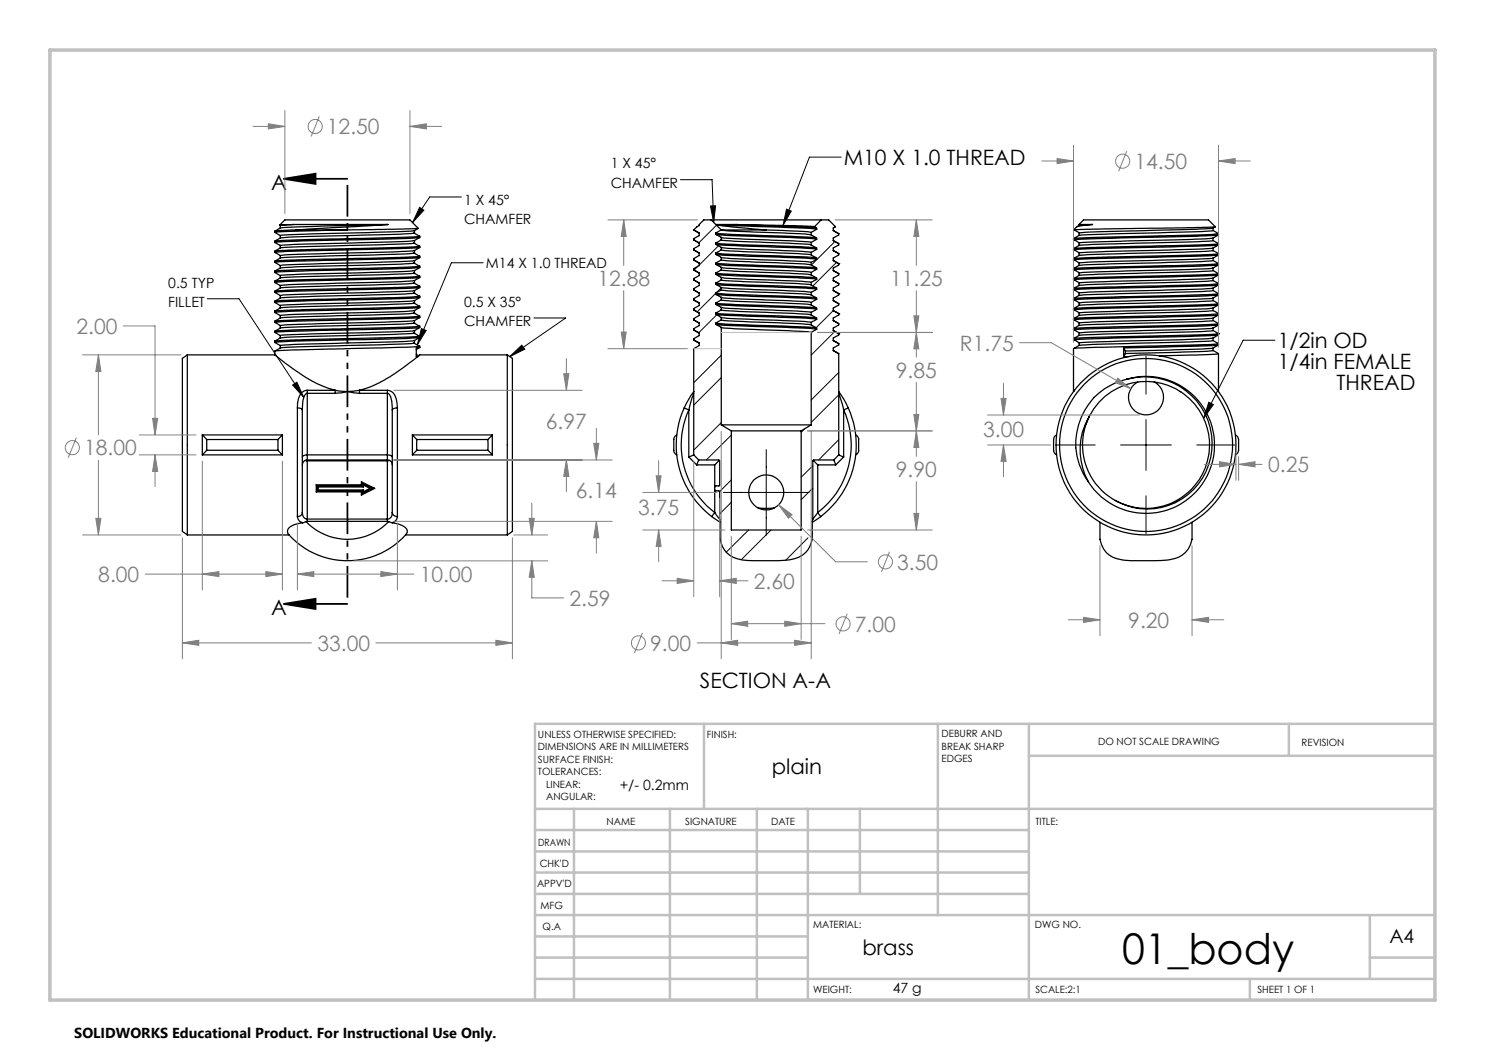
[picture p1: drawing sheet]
<svg xmlns="http://www.w3.org/2000/svg" width="297mm" height="210mm" viewBox="0 0 297 210" stroke-linecap="round" stroke-linejoin="round" font-family="sans-serif">
<g fill="none" stroke="#000" stroke-width=".25">
<path d="M55 50.5l1.1 .6M55 54.2v.3l1.1 .6M55 56.5l1.1 .6M55 54.5l7-.4 17.4-.3 4.6-.3-1.1 .6-1.1 .1-24.7 .8-1 .1v.5M56.1 47.6l-1.1 .6M56.1 49.6l-1.1 .6v.3M56.1 51.6l-1.1 .6v.3l1.1 .6M56.1 53.6l-1.1 .6M56.1 55.6l-1.1 .6v.3M56.1 57.6l-1.1 .6v.3l1.1 .6M56.1 59.6l-1.1 .6M56.1 45.6l-1.1 .6v.3l1.1 .6"/>
<path d="M56.1 47.1v.5M56.1 49.1v.5M56.1 51.1v.5M56.1 53.1v.5M56.1 57.1v.5M56.1 59.1v.5M56.1 45.1v.5M56.1 45.1l-.2-.1 1.1-1h25l1.6 1.7M58.8 44.9h18.8M58.8 44.9l-2.8 .1M58.8 44.9l-2.7 .2M59.2 46h10.3"/>
<path d="M59.2 46l-4.2 .2M69.5 46l-11.4 .3-3.1 .2M77.6 44.9l-18.4 1.1M77.6 44.9l-13.2 .3-8.3 .4M82.7 48.6l1.3 .6-4.4 .3-21.7 .5-2.9 .2M82.7 50.5l1.1 .7M82.7 52.6l1.3 .7-5.8 .2-18.9 .5-4.3 .2M82.7 54.6l1.1 .6M82.7 56.6l1.3 .6-1.5 .2-23.8 .6-3.7 .2M82.7 58.6l1.1 .6M82.7 46.6l1.3 .7-16.5 .5a126.7 126.7 0 0 0-12.5 .5v.2l1.1 .6M82.9 46.6l-8.4 .4a278.9 278.9 0 0 0-18.4 .6"/>
<path d="M82.9 48.6l-1.9 .2-21.7 .6-3.2 .2M82.9 50.6l-1.9 .2-21.7 .6-3.2 .2M82.9 52.6l-8.4 .4a278.9 278.9 0 0 0-18.4 .6M82.9 54.6l-5.3 .3-17.2 .4-4.3 .3M82.9 56.6l-1.9 .2-21.7 .6-3.2 .2M82.9 58.6l-1.9 .2-18.1 .5-6.8 .3M82.9 48.1v.5M82.9 50.1v.5M82.9 52.1v.5M82.9 54.1v.5M82.9 56.1v.5M82.9 58.1v.5"/>
<path d="M82.9 46.1v.5M83.6 45.7l-.2 .1a3 3 0 0 1-2.3 .5l-18.6 .5-6.4 .3M83.6 45.7l-14.1 .3M83.7 55.2h.3l-4.3 .3-21.7 .5-3 .2M83.9 47.5l-11.5 .4a238.9 238.9 0 0 0-17.4 .6M83.9 49.5l-4.5 .2-21.3 .6-3.1 .2M83.9 51.5l-4.5 .2-21.3 .6-3.1 .2M83.9 55.5l-4.5 .2-21.3 .6-3.1 .2M83.9 57.5l-4.5 .2-21.3 .6-3.1 .2M84 47.5l-1.1 .6-1.1 .2-23 .6-2.7 .2M84 49.5a3.5 3.5 0 0 1-2.9 .8l-22.3 .6-2.7 .2M84 51.5a3.5 3.5 0 0 1-2.9 .8l-17.1 .4-7.9 .4"/>
<path d="M84 55.5a3.5 3.5 0 0 1-2.9 .8l-22.3 .6-2.7 .2M84 57.5a3.5 3.5 0 0 1-2.9 .8l-17.1 .4-7.9 .4M84 51.5v-.3l-4.2 .3-13.3 .3a94.9 94.9 0 0 0-11.5 .4M84 59.5v-.3l-3.4 .3-17.4 .4-8.2 .3M84 47.2v.3M84 49.2v.3M84 53.2v.3M84 55.2v.3M84 57.2v.3M138.7 50l1.2 .7M138.7 52l1.1 .6v.5l-1.1 .6v.3M138.7 56l1.1 .6v.5l-1.1 .6v.3l1.1 .6v.5l-1.1 .7v.2"/>
<path d="M138.7 48l1.1 .6v.5l-1.1 .6v.3M138.7 60l1.1 .6v.5l-1.1 .6v.3M138.7 54l1.1 .6v.5l-1.1 .6v.3M138.7 50l1.1 .6v.5l-1.1 .6v.3M138.7 46l1.1 .6v.5l-1.1 .6v.3M138.7 54h.2M138.7 48h.2M138.7 46h.2M138.7 56h.2M138.7 60h.2M138.7 52h.2M138.8 46l1.1 .6"/>
<path d="M138.8 56l1.1 .6M138.8 58l1.1 .7M138.8 54l1.1 .6M138.8 52l1.1 .7M138.8 48l1.1 .6M142.2 44h22.1M142.2 44h-1.4l-1 .9v.2l-1.1 .9M142.2 44l2.1 2M143.2 46.6v.3l1.1 .6M143.2 48.6v.3l1.1 .6M143.2 50.6v.3l1.1 .6M143.2 52.6v.3l1.1 .6"/>
<path d="M143.2 54.6v.2l1.1 .7M143.2 56.6v.3l1.1 .6M143.2 58.6v.3l1.1 .6M143.2 58.6l2.1 .2 16.7 .6 1.3 .2M143.2 56.6l2.1 .2 15.9 .6 2.1 .2M143.2 54.6l1.3 .2 15.9 .5 2.9 .3M143.2 52.6l2.9 .3 12.2 .4 5 .3M143.2 50.6l2.1 .2 16.7 .6 1.3 .2M143.2 48.6l1.3 .2 15.9 .5 2.9 .3M143.2 46.6l2.9 .3 12.2 .4 5 .3M143.2 58.9l18 .7 2.1 .3M143.2 56.9l18 .7 2.1 .2"/>
<path d="M143.2 54.9l3.9 .3 12.3 .4 3.9 .3M143.2 52.9l18 .7 2.1 .3M143.2 50.9l18 .7 2.1 .2M143.2 48.9l5 .3 12.2 .4 2.9 .3M143.2 46.9l15.1 .6 5 .4M143.3 44.9h3.8M143.3 44.9l3.1 .5 6.8 .6M143.3 44.9l17.9 .7 2.1 .3M144.3 46h8.9M144.3 46l-1.1 .6M144.3 48l-1.1 .6M144.3 50l-1.1 .6"/>
<path d="M144.3 52l-1.1 .6M144.3 54l-1.1 .6M144.3 56l-1.1 .6M144.3 58l-1.1 .6M144.3 60l-1.1 .6M144.3 46l1.8 .2 14.9 .6 1.2 .2M144.3 48l2.6 .3 10.9 .3 4.4 .4M144.3 47.5l4.4 .3 10 .4 3.5 .3M144.3 50l1.2 .2 14.1 .5 2.6 .3M144.3 49.5l1.2 .2 14.9 .6 1.8 .2M144.3 52l1.8 .2 14.9 .6 1.2 .2M144.3 51.5l1.8 .2 14.9 .6 1.2 .2"/>
<path d="M144.3 54l2.6 .2 14.1 .6 1.2 .2M144.3 53.5l3.4 .3 11 .4 3.5 .3M144.3 60l1.8 .2 14.9 .6 1.2 .2M144.3 59.5l2.6 .3 10.9 .3 4.4 .4M144.3 58l1.8 .2 14.9 .6 1.2 .2M144.3 57.5l1.8 .2 14.9 .6 1.2 .2M144.3 56l4.4 .3 10.9 .4 2.6 .3M144.3 55.5l1.2 .2 14.9 .6 1.8 .2M144.3 47.5v.5M144.3 49.5v.5M144.3 51.5v.5M144.3 53.5v.5"/>
<path d="M144.3 55.5v.5M144.3 57.5v.5M144.3 59.5v.5M147.1 44.9l12 .2 3.8 .3M147.1 44.9l14.1 .5 2.1 .2M153.2 46l7.8 .3 1.2 .2M162.2 59l1.1 .6v.3M162.2 57l1.1 .6v.2M162.2 55l1.1 .6v.3M162.2 53l1.1 .6v.3M162.2 51l1.1 .6v.2M162.2 49l1.1 .6v.3"/>
<path d="M162.2 47l1.1 .6v.3M162.2 46.5v.5M162.2 48.5v.5M162.2 50.5v.5M162.2 52.5v.5M162.2 54.5v.5M162.2 56.5v.5M162.2 58.5v.5M162.9 45.4l.4 .2v.3M163.3 59.9l-1.1 .6M163.3 57.8l-1.1 .7M163.3 55.9l-1.1 .6"/>
<path d="M163.3 53.9l-1.1 .6M163.3 51.8l-1.1 .7M163.3 49.9l-1.1 .6M163.3 47.9l-1.1 .6M163.3 45.9l-1.1 .6M164.3 44h1.4l1.4 1.4-.4 .2v.5M164.3 44l-1.4 1.4M166.7 54.1l1 .6M166.7 50.1l1 .6M166.7 48.1l1 .6M166.7 46.1l1 .6M166.7 52.1l1 .6"/>
<path d="M166.7 56.1l1 .6M166.7 58.1l1 .6M166.7 48.1l1 .6v.3l-1 .6v.5M167.7 54.7h.1M167.7 50.7h.1M167.7 46.7h.1M167.7 46.7v.3l-1 .6v.5M167.7 50.7v.3l-1 .6v.5M167.7 52.7v.3l-1 .6v.5M167.7 54.7v.3l-1 .6v.5M167.7 56.7v.3l-1 .6v.5M167.7 58.7v.3l-1 .6v.5"/>
<path d="M167.7 52.7h.1M167.7 58.7h.1M214.8 47.9l1.1 .7M214.8 49.9l1.1 .7M214.8 52l1.1 .6M214.8 53.9l1.1 .7M214.8 55.9l1.1 .7M214.8 58l1.1 .6M214.8 60l1.1 .6M214.8 46l1.1 .6M215.8 46.6v.5l-1.1 .6M215.8 48.6v.5l-1.1 .6"/>
<path d="M215.8 50.6v.5l-1.1 .6M215.8 52.6v.5l-1.1 .6M215.8 54.6v.5l-1.1 .6M215.8 56.6v.5l-1.1 .6M215.8 58.6v.5l-1.1 .6M215.8 44.9h2.7M215.8 44.9l.9-.9h25l1.4 1.4M215.8 44.9v.2l-.4 .3M218.5 44.9l-3.2 .5-.6 .6 28.4-.6M218.5 44.9l-2.7 .2M242.6 48.1l1.1 .6M242.6 50.1l1.1 .6"/>
<path d="M242.6 52.1l1.1 .6M242.6 54.1l1.1 .6M242.6 56.1l1.1 .6M242.6 58.1l1.1 .6M242.6 46.1l1.1 .6M242.6 47.6v.5M242.6 49.6v.5M242.6 51.6v.5M242.6 53.6v.5M242.6 55.6v.5M242.6 57.6v.5M242.6 59.6v.5"/>
<path d="M242.6 45.6v.5M242.6 46.1l-2.2 .2-18.1 .5-6.5 .3M242.6 48.1l-3.3 .3-20.8 .5-2.7 .2M242.6 50.1l-6 .3-19.1 .5-1.7 .2M242.6 52.1l-2.2 .2-18.1 .5-6.5 .3M242.6 54.1l-3.3 .3-19.7 .4-3.8 .3M242.6 56.1l-4.7 .3-20.4 .5-1.7 .2M242.6 58.1l-2.2 .2-24.6 .8M242.6 45.6l-3.3 .3-23.4 .7M242.6 47.6l-4.7 .3-22 .7M242.6 49.6l-26.7 1M242.6 53.6l-4.7 .3-22 .7"/>
<path d="M242.6 55.6l-26.7 1M242.6 59.6l-3.3 .3-23.4 .7M243.1 45.4l-.5 .2M243.7 49l-10.9 .4a271.3 271.3 0 0 0-18.1 .6v-.3a166 166 0 0 1 15-.5l10.9-.2 3.1-.3v.3l-1.1 .6M243.7 57l-3.5 .2-21.5 .5-4 .3v-.3M243.7 46.7v.3l-1.1 .6M243.7 51a2.89 2.89 0 0 1-2.4 .7l-22.5 .7-2.9 .2M243.7 52.7v.3l-1.1 .6M243.7 54.7v.3l-1.1 .6M243.7 56.7v.3a2.89 2.89 0 0 1-2.4 .7l-22.5 .7-2.9 .2M243.7 58.7v.3l-1.1 .6M243.7 46.7l-3.8 .3-22.7 .5-2.4 .2-.1 .3 9.6-.4a304.9 304.9 0 0 0 19.4-.6"/>
<path d="M243.7 50.7a395.9 395.9 0 0 1-21.9 .7l-7 .3h-.1v.3l4-.3 21.5-.5 3.5-.2M243.7 52.7l-5 .3-12.2 .3a110.6 110.6 0 0 0-11.8 .4v.3l4-.2 21.5-.6 3.5-.2M243.7 54.7l-4.2 .3-22.6 .6-2.1 .1-.1 .3a295.8 295.8 0 0 1 19.8-.6l9.2-.4M243.7 56.7l-2.3 .2-23.3 .6-3.4 .2M243.7 58.7l-7.1 .4-19.5 .4-2.2 .2h-.2v.3l4-.2 21.5-.6 3.5-.2M243.7 50.7v.3M37.5 71v36M37.5 71l-1 .7v34.6l1 .7M37.5 71h17.5M55 60.2v.3l1.1 .6M55 62.5l1.1 .6M55 60.5l7-.4 17.4-.3 4.6-.3a3.9 3.9 0 0 1-2.9 .8l-24 .7-1 .1v.5"/>
<path d="M55 66.5l3.1-.2 21.3-.6 4.6-.2a3.5 3.5 0 0 1-2.9 .8l-18.6 .5-6.4 .3M56.1 61.6l-1.1 .6v.3M56.1 63.6l-1.1 .6v.3l1.1 .6M56.1 65.6l-1.1 .6v.3l1.1 .6M56.1 67.6l-1.1 .6v.3l1.1 .6M56.1 69.6l-1.1 .6v.8a45.4 45.4 0 0 0 9.5 6.2l2.5 .9M56.1 63.1v.5M56.1 65.1v.5M56.1 67.1v.5M56.1 69.1v.5M61.5 78.1a1.95 1.95 0 0 0-1.8 1.6l-.2 1.9M61.5 78.7h-.2a1.99 1.99 0 0 0-.7 1.5l-.1 1.8"/>
<path d="M61.5 78.1v.6M61.5 78.1h5.5M61.5 78.7v13.3M61.5 78.7h5.5M67 78.1l2.5 .2M67 78.1v.6M69.5 78.3l2.4 .4M69.5 78.3l-2.5 .4M71.9 78.1l-2.4 .2M71.9 78.1v.6M71.9 78.1h5.6M71.9 78.7h5.6"/>
<path d="M77.5 78.1a2 2 0 0 1 1.7 1.6l.3 1.9M77.5 78.7h.1a1.76 1.76 0 0 1 .8 1.5l.1 1.8M77.5 78.1v.6M77.5 78.7v13.3M82.7 60.6l1.1 .6M82.7 62.6l1.3 .6a361.2 361.2 0 0 1-21.6 .7l-7.4 .3M82.7 64.5l1.3 .7-4 .3-21.6 .5-3.4 .2M82.7 66.6l1.1 .6M82.7 68.6l1.1 .6M82.9 60.6l-5.3 .3-17.2 .4-4.3 .3M82.9 62.6l-1.9 .2-21.7 .6-3.2 .2M82.9 64.6l-1.9 .2-18.1 .5-6.8 .3"/>
<path d="M82.9 66.6a278.3 278.3 0 0 1-20 .7l-6.8 .3M82.9 68.6l-1.9 .2-21.7 .6-3.2 .2M82.9 60.1v.5M82.9 62.1v.5M82.9 64.1v.5M82.9 66.1v.5M82.9 68.1v.5M83.3 70.9l.4 .2M83.6 71.3l-5 3.6a22.5 22.5 0 0 1-6.7 3.2M83.7 69.2h.3l-6.4 .4-18.9 .4-3.7 .2M83.9 69.5l-.6 .1v1.7h.3M83.9 61.5l-8.5 .4-17.3 .4-3.1 .2"/>
<path d="M83.9 63.5l-4.5 .2-21.3 .6-3.1 .2M83.9 67.5l-11.5 .4a239 239 0 0 0-17.4 .6M84 61.5a3.7 3.7 0 0 1-2.9 .8l-22.3 .6-2.7 .2M84 63.5a3.5 3.5 0 0 1-2.9 .8l-17.1 .4-7.9 .4M84 67.5l-.6 .3a5.5 5.5 0 0 1-3.2 .5l-20.3 .6-3.8 .2M84 69.5l-.7 .4M84 61.5v-.3l-4.5 .3-19.3 .4-5.2 .3M84 67.5v-.3l-4.4 .3-21.4 .5-3.2 .2M84 63.2v.3M84 65.2v.3M84 69.2v.3M101.5 71v36"/>
<path d="M101.5 71l1 .7v34.6l-1 .7M101.5 71h-17.5l-.4 .3M138.7 68l1.1 .6M138.7 64l1.1 .6v.5l-1.1 .6v.3M138.7 66l1.1 .6v.5l-1.1 .6v.3M138.7 62l1.1 .6v.5l-1.1 .6v.3M138.7 62h.2M138.7 64h.2M138.7 78.7l-.9 3.3M138.7 78.3l-1.9 3.3M138.7 68h.1M138.7 66h.2"/>
<path d="M138.8 66l1.1 .6M138.8 64l1.1 .7M138.8 62l1.1 .6M138.8 60l1.1 .6M139.8 68.6v.5l-1.1 .6v21.3M143.2 60.6v.2l1.1 .7M143.2 62.6v.3l1.1 .6M143.2 64.6v.3l1.1 .6M143.2 64.6l2.1 .2 16.7 .6 1.3 .2M143.2 62.6l2.1 .2 15.9 .6 2.1 .2M143.2 60.6l3.9 .3 12.3 .4 3.9 .3M143.2 64.9l18 .7 2.1 .3"/>
<path d="M143.2 62.9l18 .7 2.1 .2M143.2 60.9l3.9 .3 14.9 .5 1.3 .2M144.3 62l-1.1 .6M144.3 64l-1.1 .6M144.3 65.5l2.6 .2 10.9 .4 4.4 .4M144.3 64l1.2 .2 14.9 .6 1.8 .2M144.3 63.5l1.8 .2 14.9 .6 1.2 .2M144.3 62l3.4 .3 11 .4 3.5 .3M144.3 61.5l1.2 .2 14.1 .5 2.6 .3M144.3 61.5v.5M144.3 63.5v.5M144.3 65.5v19.5"/>
<path d="M162.2 65l1.1 .6v.3M162.2 63l1.1 .6v.2M162.2 61l1.1 .6v.3M162.2 60.5v.5M162.2 62.5v.5M162.2 64.5v.5M162.2 66.5v18.5M163.3 65.9l-1.1 .6M163.3 63.8l-1.1 .7M163.3 61.9l-1.1 .6M166.7 60.1l1 .6M166.7 62.1l1 .6"/>
<path d="M166.7 66.1l1 .6M166.7 70.1l1 .6M166.7 64.1l1 .6M166.7 68.1l1 .6M166.7 62.1l1 .7M167.7 68.7h.1M167.7 62.8h.1M167.7 66.7h.1M167.7 60.7v.3l-1 .6v.5M167.7 62.8v.2l-1 .6v.5l1 .6M167.7 64.7v.3l-1 .6v.5M167.7 66.7v.3l-1 .6v.5"/>
<path d="M167.7 68.7v.3l-1 .6v.5M167.7 78.7l1 3.3M167.7 78.3l1 1.4 1 1.9M167.7 70.7v20.3M214.8 61.9l1.1 .7M214.8 64l1.1 .6M214.8 66l1.1 .6M214.8 67.9l1.1 .7M215.8 60.6v.5l-1.1 .6M215.8 62.6v.5l-1.1 .6M215.8 64.6v.5l-1.1 .6M215.8 66.6v.5l-1.1 .6"/>
<path d="M215.8 68.6v.5l-1.1 .6M224.7 71.3h1.1M224.7 69.6v1.7M224.7 69.6l.4 .6M225.1 70.7l-.4 .6M225.1 70.2v.5M225.2 75.9a13.3 13.3 0 0 1 16.7 9.1 13.3 13.3 0 0 1-9.6 16.5 12.9 12.9 0 0 1-13-4.5 12.9 12.9 0 0 1-1.4-13.8M225.2 75.9a13.7 13.7 0 0 1 16.7 7.9 13.7 13.7 0 0 1-6.4 17.3 13.7 13.7 0 0 1-17.8-4.7M225.2 75.9a13.2 13.2 0 0 0-7.5 20.5M227.6 76.4a3.5 3.5 0 0 0-1.1 5.3 3.5 3.5 0 0 0 5.4 0 3.5 3.5 0 0 0-1.1-5.3M236 78.3h.1M242.6 60.1l1.1 .6"/>
<path d="M242.6 62.1l1.1 .6M242.6 64.1l1.1 .6M242.6 66.1l1.1 .6M242.6 68.1l1.1 .6M242.6 70.1l1.1 .6M242.6 63.6l1.1-.6v-.2l-4.5 .2-20.8 .5-3.7 .2M242.6 69.6l1.1-.6v-.3l-2.1 .2-22.2 .6-4.7 .2v8.6l.2-.2M242.6 61.6v.5M242.6 63.6v.5l-2.2 .2-24.6 .8M242.6 65.6v.5M242.6 67.6v.5M242.6 69.6v.5"/>
<path d="M242.6 60.1l-3.3 .3-19.7 .4-3.8 .3M242.6 62.1l-4.7 .3-20.4 .5-1.7 .2M242.6 66.1l-2.2 .2-19.5 .5-5.1 .3M242.6 68.1l-4.7 .3-19.4 .5-2.7 .2M242.6 70.1l-2.2 .2-15.3 .4M242.6 61.6l-26.7 1M242.6 63.6l-2.2 .2-21.6 .6-2.9 .2M242.6 65.6l-3.3 .3-23.4 .7M242.6 67.6l-6 .3-12.6 .3-8.1 .4M242.6 69.6l-2.2 .2-15.3 .4M243.7 63l-10.9 .4a271.3 271.3 0 0 0-18.1 .6v-.3M243.7 69l-3.5 .2-15.5 .4"/>
<path d="M243.7 60.7v.3l-1.1 .6M243.7 65l-1.1 .6M243.7 66.7v.3l-1.1 .6M243.7 60.7l-4.3 .3-22.6 .6-2 .1-.1 .3a379.4 379.4 0 0 1 21.4-.7l7.6-.3M243.7 64.7l-2.9 .2-9.5 .3a212.6 212.6 0 0 0-16.6 .5v.3l4-.3 21.5-.5 3.5-.2M243.7 66.7h.1M243.7 66.7a286 286 0 0 1-19.5 .6l-8.8 .3-.6 .1-.1 .3 9.6-.4a304.9 304.9 0 0 0 19.4-.6M243.7 70.7l-2.5 .2-9.4 .3M243.7 70.7v7.6l-.1-.2M243.7 64.7v.3M40.5 87v4M40.5 87l.8 .9"/>
<path d="M40.5 91h16M40.5 87h16M41.3 87.9v2.2M41.3 90.1l-.8 .9M41.3 90.1h14.3M41.3 87.9h14.3M55.6 87.9v2.2M55.6 90.1l.9 .9M56.5 87l-.9 .9M56.5 87v4M59.5 81.6v21.7M59.5 81.6a.84 .84 0 0 1 1 .4"/>
<path d="M60.5 82v20.5M60.5 91.4a.97 .97 0 0 1 1-.4h16l.6 .1 .4 .3M61 92.1l.5 .1M61.5 92a.95 .95 0 0 0-1 1M61.5 92.2v11.6M61.5 92h16M61.5 92.2h16M63.3 97l.2 .2M63.3 97v1.4M63.3 98.4h9M63.3 97h9M63.5 97.2l.1 .2"/>
<path d="M63.5 98.2l-.2 .2M63.5 98.2h9M63.5 97.2h9M63.5 97.2v1M63.6 98l-.1 .2M63.6 98h9.1M63.6 97.4v.6M63.6 97.4h9.1M72.3 96.4l.2 .3M72.3 97l.2 .2M72.3 96.4v.6M72.3 98.4v.6"/>
<path d="M72.3 96.4l2.6 1.3M72.5 96.7l.2 .3M72.5 97.2l.2 .2M72.5 98.2l-.2 .2M72.5 98.7l-.2 .3M72.5 96.7l2 1M72.5 96.7v.5M72.5 98.2v.5M72.7 98l-.2 .2M72.7 98.3l-.2 .4M72.7 97v.4M72.7 98v.3"/>
<path d="M72.7 97l1.3 .7M74 97.7h.5M74 97.7l-1.3 .6M74.5 97.7h.4M74.5 97.7l-2 1M74.9 97.7l-2.6 1.3M77.5 92a.95 .95 0 0 1 1 1M77.5 92.2v11.6M77.9 92.1l-.4 .1M78.5 82v20.5M79.5 81.6v21.7M79.5 81.6a.93 .93 0 0 0-1 .4"/>
<path d="M82.5 87l.9 .9M82.5 87v4M82.5 91h16M82.5 87h16M83.4 87.9v2.2M83.4 90.1l-.9 .9M83.4 90.1h14.2M83.4 87.9h14.2M97.6 87.9v2.2M97.6 90.1l.9 .9M98.5 87l-.9 .9M98.5 87v4"/>
<path d="M135.4 87a.98 .98 0 0 0-.6 .9v2.2a.98 .98 0 0 0 .6 .9M136.8 81.6l1 .4M136.8 81.6a18 18 0 0 0 5.5 21.7M137.8 82a17 17 0 0 0 5.1 20.5M137.8 82v9.4M137.8 91.4l1.5 1.6M138.7 91l-.9 .4M138.7 91l1 1M139.3 93h3.6M139.7 92h4.1l.1 .2v4.9l-.8 .1-.2 .2M139.7 92l-.4 1M142.9 98l.2 .2h.7l.1 .1v5.5"/>
<path d="M142.9 93v9.5M143.8 92.1l-.9 .9M144.3 85h17.9M144.3 85l2 1.2M146.3 86.2h13.9M146.3 86.2v19.8h13.9v-19.8M162.2 85l-2 1.2M162.6 92.1l.9 .9M163.5 93v9.5M163.5 93h3.6M166.8 92l.3 1M166.8 92h-4.1l-.1 .2v11.6"/>
<path d="M167.7 91l1 .4M167.7 91l-.9 1M168.7 82a17 17 0 0 1-5.2 20.5M168.7 82v9.4M168.7 91.4l-1.6 1.6M169.7 81.6l-1 .4M169.7 81.6a18 18 0 0 1-5.6 21.7M171.1 87a.98 .98 0 0 1 .6 .9v2.2a.98 .98 0 0 1-.6 .9M211.3 87l-.5 .4-.1 .5v2.2l.1 .4 .5 .5M217.9 83.2a13.1 13.1 0 0 0-.2 13.2M217.9 83.2a12.7 12.7 0 0 1 16.7-5.7 12.7 12.7 0 0 1 6.2 16.6 12.7 12.7 0 0 1-16.4 6.6M217.9 83.2l-.7 1.6"/>
<path d="M247.1 87l.5 .4 .1 .5v2.2l-.1 .4-.5 .5M37.5 107h20.3M59.5 103.3a1.34 1.34 0 0 0 1 1.3M60.5 102.5a.92 .92 0 0 1-1 .8M60.5 102.5v.1a1.06 1.06 0 0 0 1 1.2M60.5 104.6l-2.1 .6a1.13 1.13 0 0 0-.7 1.7 15.7 15.7 0 0 0 23.7-.2 1.14 1.14 0 0 0-.9-1.5l-2.1-.6M61.2 104.3l-.7 .3M61.2 104.3a11.4 11.4 0 0 0 16.6 0M61.5 103.8v.5M61.5 104.3h-.3M61.5 103.8h16M61.5 104.3h16"/>
<path d="M77.5 103.8v.5M77.5 104.3h.3M77.8 104.3l.6 .3M78.5 102.5a.99 .99 0 0 0 1 .8M78.5 102.5a1.08 1.08 0 0 1-1 1.3M79.5 103.3l-.1 .3a1.38 1.38 0 0 1-1 1M81.1 107h20.4M142.3 103.3l1.7 1.1M142.9 102.5l-.6 .8M142.9 102.5l1 1.3M143.9 103.8l.1 4.1a4.8 4.8 0 0 0 4.5 4.1 70.5 70.5 0 0 0 9.4 0 4.9 4.9 0 0 0 4.6-4.1l.1-4.1M151.6 101.6l1.6 .1 1.7-.1"/>
<path d="M163.5 102.5l-.9 1.3M163.5 102.5l.6 .8M164.1 103.3l-1.6 1.1M223 100.1l1.1 .5M238.4 104.4v2.5a4.8 4.8 0 0 1-4.8 5.1l-4.4 .1a17.8 17.8 0 0 1-6.6-.6 5.1 5.1 0 0 1-2.6-5.4v-1.6"/>
<circle cx="153.2" cy="98.5" r="3.5"/>
<circle cx="229.2" cy="89" r="18"/>
<circle cx="229.2" cy="89" r="17.3"/>
</g>
<g fill="none" stroke="#000" stroke-width=".2">
<path d="M92.3 39.4h-6.4l-3.4 5.1M136.1 35.9h6.3l.3 8.6M168.2 31.4h-6.3l-5.3 13.7M41.5 59.8h6.3l12.9 19.7M83.9 41.5l.9 .5-2.3 2.5zM96.6 52.6h-6.3l-6.8 16.4M139.6 53.3l-.8 .7M142.1 41.2h1l-.4 3.3zM143.2 58.7l-3.8 3.7M143.3 45l-3.5 3.6M143.7 49.2l-3.9 3.8M144.3 57.6l-1 1"/>
<path d="M157.3 41.8l1 .4-1.7 2.9zM167 48.3l-4.7 4.7M167.3 52.5l-4.7 4.7M58.5 77l.9-.6 1.3 3.1zM84.3 65.7l.9 .4-1.7 2.9zM102 71.3l2.4-2.3 .6 .8zM106.8 63.6h6.3l-11.1 7.7M143.3 63l-3.6 3.6M144.3 71l-5.6 5.5M144.3 75.5l-5.6 5.5M162.3 66.5h-.1M166.7 62.1l-3.5 3.4"/>
<path d="M167 66.3l-4.8 4.7M167.7 74.5l-5.5 5.5M167.7 79l-5.5 5.5M229.2 71.2v7.6M255 68h-6.4l-7.9 15.6M144.3 84.5l-5.6 5.5M144.7 98.5h17.1M146.3 96l-2.4 2.3M146.3 87l-5 5M153.2 89.9v17.2M161 85.8l-.8 .7M162.6 93.2l-2.4 2.3"/>
<path d="M162.6 97.6l-2.4 2.3M167.7 87.9l-4 4.1M211.4 89h7.6M224.1 89h10.2M229.2 83.9v10.2M229.2 99.2v7.6M239.4 89h7.6M241.8 80.5l.9 .4-2 2.7zM146.3 100.5l-2.4 2.3M149.7 106l-4.5 4.4M154.2 106l-6 6M161.6 107.6l-4.5 4.5"/>
<path d="M162.5 106.7l-.2 .1"/>
</g>
<g fill="none" stroke="#808080" stroke-width=".2">
<path d="M50.6 25.3h6.4M53.7 24.8l3.3 .5-3.3 .5zM57 22.1v20.6M63.9 23.3l-1.7 4M82 25.3l3.3-.5v1zM82 22.1v20.6M82 25.3h6.3M208.4 32.2h6.3M211.4 31.7l3.3 .5-3.3 .5zM214.7 29v39.5M225.4 30.2l-1.7 4M243.7 32.2l3.3-.5v1z"/>
<path d="M243.7 29v40.5M243.7 32.2h6.3M121.6 44h17.9M124.7 44l.5 3.3h-1zM124.7 44v9.1M124.7 58.1v11.6M167 44h19.4M183.3 44l.5 3.3h-1zM183.3 44v9.1M183.3 58.1v13.3M16.5 71h19.7M19.7 71l.5 3.3h-1z"/>
<path d="M19.7 71v16M24.7 65.2h6.3v21.8M78.7 78.1h37.8M112.7 74.7h1.1l-.5 3.4zM113.3 71.7v6.4M121.6 69.7h15.9M124.2 66.4h1l-.5 3.3zM163.5 66.5h22.9M182.8 63.2h1l-.5 3.3zM183.3 66.5l.5 3.3h-1zM183.3 76.5v14.8M200.2 79.7h1l-.5 3.3z"/>
<path d="M200.7 76.7v6.3M203.9 68.5h6.4l15.9 9.2M223.6 75.6l2.6 2.1-3.1-1.2zM15.3 87.5l-1.6 4M19.7 92.1v14.9M27.8 91h11.4M27.8 87h11.4M30.5 83.7h1l-.5 3.3zM31 91l.5 3.3h-1zM31 91v6.3M40.5 92.2v25.8M56.5 92.2v25.8"/>
<path d="M78.7 92h43.7M113.3 92l.5 3.3h-1.1zM113.3 92v6.3M118.7 88.7h1.1l-.5 3.3zM119.3 85.6v6.4M128.6 98.5h14.8M131.2 95.2h1l-.5 3.3zM131.7 92.1v6.4M138.7 92.2v27.1M143.9 99.7v19.6M144.3 86.2v45.6M161.5 86.2h24.9"/>
<path d="M162.2 86.2v45.6M182.8 82.9h1l-.5 3.3zM183.3 86.2l.5 3.3h-1zM183.3 96.3v9.7M197.5 89h12.6M197.5 83h30.4M200.7 89l.5 3.3h-1zM200.7 89v6.3M240.8 92.9h6.4M243.9 92.3l3.3 .6-3.3 .5zM247.2 90.3v5.8M247.7 92.9l3.3-.6v1.1z"/>
<path d="M247.7 91.3v4.8M247.7 92.9h4.7M16.5 107h19.7M19.2 103.7h1l-.5 3.3zM29 114.8h27.5M36.5 107.6v24.2M40.5 114.8l3.3-.5v1zM53.2 114.3l3.3 .5-3.3 .5zM59.5 114.8l3.3-.5v1zM59.5 104.6v13.4M59.5 114.8h23.3M70.7 112.2h38.8"/>
<path d="M76.2 114.3l3.3 .5-3.3 .5zM78.7 104.3h43.7M79.5 104.6v13.4M102.5 107.6v24.2M102.7 107h6.8M105.8 103.7h1.1l-.5 3.3zM106.4 112.2l.5 3.3h-1.1zM106.4 112.2v7.4h6.3M106.4 100.6v6.4M119.3 104.3l.5 3.3h-1.1zM119.3 104.3v6.3M128.6 106h16.4"/>
<path d="M131.7 106l.5 3.3h-1zM131.7 106v6.4M132.4 116.2h6.3M135.4 115.7l3.3 .5-3.3 .5zM143.9 116.2l3.3-.5v1zM143.9 116.2h5.7M146.3 107.3v20.6M155.7 101l2.7 1.9-.7 .7zM155.7 101l11.4 11.4h6.4M160.2 107.3v20.6M161.5 106h24.9M177.9 110.3l-1.6 4.1"/>
<path d="M182.8 102.7h1l-.5 3.3zM220 109.1v18M238.4 109.1v18M36.5 128.6l3.3-.6v1.1zM36.5 128.6h25.8M75.2 128.6h27.3M99.2 128l3.3 .6-3.3 .5zM128.5 126.6l-1.6 4M139.4 128.6h22.8M144.3 128.6l3.2-.6v1.1zM146.3 124.7l3.2-.5v1.1zM146.3 124.7h18.7"/>
<path d="M157 124.2l3.2 .5-3.2 .6zM158.9 128l3.3 .6-3.3 .5zM169.4 122.8l-1.6 4M213.6 124h6.4M216.7 123.5l3.3 .5-3.3 .5zM238.4 124l3.3-.5v1zM238.4 124h6.4"/>
<circle cx="63" cy="25.3" r="1.41"/>
<circle cx="224.5" cy="32.2" r="1.41"/>
<circle cx="14.5" cy="89.5" r="1.41"/>
<circle cx="177.1" cy="112.4" r="1.42"/>
<circle cx="127.7" cy="128.6" r="1.41"/>
<circle cx="168.6" cy="124.8" r="1.41"/>
</g>
<path d="M56.8 35.8l6.3-1.1v2.1zM56.8 35.8h12.7M56.8 120.8l6.3-1v2zM56.8 120.8h12.7" fill="none" stroke="#000" stroke-width=".35"/>
<path d="M69.5 35.7v85.1" fill="none" stroke="#000" stroke-width=".35" stroke-dasharray="6.3 1.3 1.3 1.3 1.3 1.3" stroke-dashoffset="-1.2" stroke-linecap="butt"/>
<path d="M138.7 69.7h5.6M144.3 66.5h17.9" fill="none" stroke="#c0c0c0" stroke-width=".2"/>
<g fill="none" stroke="#c0c0c0" stroke-width=".5">
<path d="M140.8 144.8v17M187.6 144.8v38.2M205.8 144.8v55.2M205.8 151.2h81.2M257.8 144.8v6.4M287 144.8h-180v55.2M107 161.8h180M107 178.8h98.8M107 174.5h98.8M107 170.3h98.8M107 166h98.8M114.8 161.8v38.2"/>
<path d="M134 161.8v38.2M151.4 161.8v38.2M161.6 161.8v38.2M172 161.8v17M107 195.8h180M107 191.5h54.6M107 187.3h54.6M107 183h180M250 195.8v4.2M274 191.5h13M274 183v12.8"/>
</g>
<path d="M10 10h277v190h-277z" fill="none" stroke="#c0c0c0" stroke-width=".7"/>
<g fill="#000">
<path d="M56.8 35.8l6.3-1.1v2.1zM56.8 120.8l6.3-1v2z"/>
<path d="M157.3 41.8l1 .4-1.7 2.9zM241.8 80.5l.9 .4-2 2.7z"/>
<path d="M102 71.3l2.4-2.3 .6 .8zM84.3 65.7l.9 .4-1.7 2.9zM83.9 41.5l.9 .5-2.3 2.5zM58.5 77l.9-.6 1.3 3.1zM142.1 41.2h1l-.4 3.3z"/>
</g>
<g fill="#808080">
<path d="M36.5 128.6l3.3-.6v1.1zM99.2 128l3.3 .6-3.3 .5zM19.2 103.7h1l-.5 3.3zM19.7 71l.5 3.3h-1zM53.7 24.8l3.3 .5-3.3 .5zM82 25.3l3.3-.5v1zM59.5 114.8l3.3-.5v1zM76.2 114.3l3.3 .5-3.3 .5zM40.5 114.8l3.3-.5v1zM53.2 114.3l3.3 .5-3.3 .5zM31 91l.5 3.3h-1zM30.5 83.7h1l-.5 3.3zM113.3 92l.5 3.3h-1.1zM112.7 74.7h1.1l-.5 3.4zM118.7 88.7h1.1l-.5 3.3zM119.3 104.3l.5 3.3h-1.1zM105.8 103.7h1.1l-.5 3.3zM106.4 112.2l.5 3.3h-1.1zM182.8 102.7h1l-.5 3.3zM183.3 86.2l.5 3.3h-1zM155.7 101l2 2.6 .7-.7zM131.7 106l.5 3.3h-1zM131.2 95.2h1l-.5 3.3zM135.4 115.7l3.3 .5-3.3 .5zM143.9 116.2l3.3-.5v1zM146.3 124.7l3.2-.5v1.1zM157 124.2l3.2 .5-3.2 .6zM158.9 128l3.3 .6-3.3 .5zM144.3 128.6l3.2-.6v1.1zM247.7 92.9l3.3-.6v1.1zM243.9 92.3l3.3 .6-3.3 .5zM238.4 124l3.3-.5v1zM216.7 123.5l3.3 .5-3.3 .5zM211.4 31.7l3.3 .5-3.3 .5zM243.7 32.2l3.3-.5v1zM223.6 75.6l-.5 .9 3.1 1.2zM200.7 89l.5 3.3h-1zM200.2 79.7h1l-.5 3.3z"/>
<path d="M182.8 63.2h1l-.5 3.3zM183.3 44l.5 3.3h-1zM124.2 66.4h1l-.5 3.3zM124.7 44l.5 3.3h-1zM182.8 82.9h1l-.5 3.3zM183.3 66.5l.5 3.3h-1z"/>
</g>
<text font-size="8.5" x="224.4" y="192.7">01_body</text>
<g font-size="4.2" fill="#808080">
<text x="65.4" y="26.8">12.50</text>
<text x="226.9" y="33.8">14.50</text>
<text x="119.5" y="57.2">12.88</text>
<text x="178" y="57.2">11.25</text>
<text x="15.3" y="66.8">2.00</text>
<text x="192" y="70.1">R1.75</text>
<text x="179.2" y="75.5">9.85</text>
<text x="109.2" y="85.7">6.97</text>
<text x="196.6" y="87.4">3.00</text>
<text x="16.8" y="91.1">18.00</text>
<text x="179.2" y="95.4">9.90</text>
<text x="253.6" y="94.4">0.25</text>
<text x="115.2" y="99.7">6.14</text>
<text x="127.6" y="103">3.75</text>
<text x="179.4" y="113.9">3.50</text>
<text x="19.7" y="116.4">8.00</text>
<text x="84" y="116.4">10.00</text>
<text x="150.8" y="117.8">2.60</text>
<text x="113.9" y="121.2">2.59</text>
<text x="225.7" y="125.6">9.20</text>
<text x="63.5" y="130.1">33.00</text>
<text x="130" y="130.1">9.00</text>
<text x="171" y="126.3">7.00</text>
</g>
<g font-size="4.2">
<text x="168.8" y="33">M10 X 1.0 THREAD</text>
<text x="54.2" y="38">A</text>
<text x="255.6" y="69.6">1/2in OD</text>
<text x="255.6" y="73.8">1/4in FEMALE</text>
<text x="267.3" y="78">THREAD</text>
<text x="54.2" y="123">A</text>
<text x="140" y="137.6">SECTION A-A</text>
<text x="154.4" y="154.8">plain</text>
<text x="172.5" y="190.9">brass</text>
</g>
<text font-size="3.9" x="277.9" y="188.5">A4</text>
<text font-size="2.9" x="14.9" y="207.6">SOLIDWORKS Educational Product. For Instructional Use Only.</text>
<g font-size="2.8">
<text x="122.1" y="33.7">1 X 45°</text>
<text x="92.8" y="41">1 X 45°</text>
<text x="122.1" y="37.5">CHAMFER</text>
<text x="92.8" y="44.8">CHAMFER</text>
<text x="97.2" y="53.6">M14 X 1.0 THREAD</text>
<text x="33.7" y="57.5">0.5 TYP</text>
<text x="33.7" y="61.3">FILLET</text>
<text x="92.8" y="61.3">0.5 X 35°</text>
<text x="92.8" y="65.2">CHAMFER</text>
<text x="124" y="158.1">+/- 0.2mm</text>
<text x="178.5" y="198.5">47 g</text>
</g>
<g font-size="2">
<text x="107.6" y="147.6">UNLESS OTHERWISE SPECIFIED:</text>
<text x="141.4" y="147.6">FINISH:</text>
<text x="188.3" y="147.5">DEBURR AND</text>
<text x="188.3" y="150">BREAK SHARP</text>
<text x="219.6" y="149">DO NOT SCALE DRAWING</text>
<text x="260.3" y="149.2">REVISION</text>
<text x="107.6" y="150.1">DIMENSIONS ARE IN MILLIMETERS</text>
<text x="107.6" y="152.6">SURFACE FINISH:</text>
<text x="107.6" y="155.1">TOLERANCES:</text>
<text x="188.3" y="152.5">EDGES</text>
<text x="109.2" y="157.6">LINEAR:</text>
<text x="109.2" y="160.1">ANGULAR:</text>
<text x="121.3" y="165">NAME</text>
<text x="137" y="164.9">SIGNATURE</text>
<text x="154.2" y="164.9">DATE</text>
<text x="207.1" y="164.9">TITLE:</text>
<text x="107.6" y="169.1">DRAWN</text>
<text x="107.9" y="173.3">CHK'D</text>
<text x="107.4" y="177.4">APPV'D</text>
<text x="108.1" y="181.8">MFG</text>
<text x="108.5" y="186">Q.A</text>
<text x="162.6" y="185.5">MATERIAL:</text>
<text x="207" y="185.5">DWG NO.</text>
<text x="162.6" y="198.5">WEIGHT:</text>
<text x="207.1" y="198.6">SCALE:2:1</text>
<text x="251.5" y="198.6">SHEET 1 OF 1</text>
</g>
</svg>
